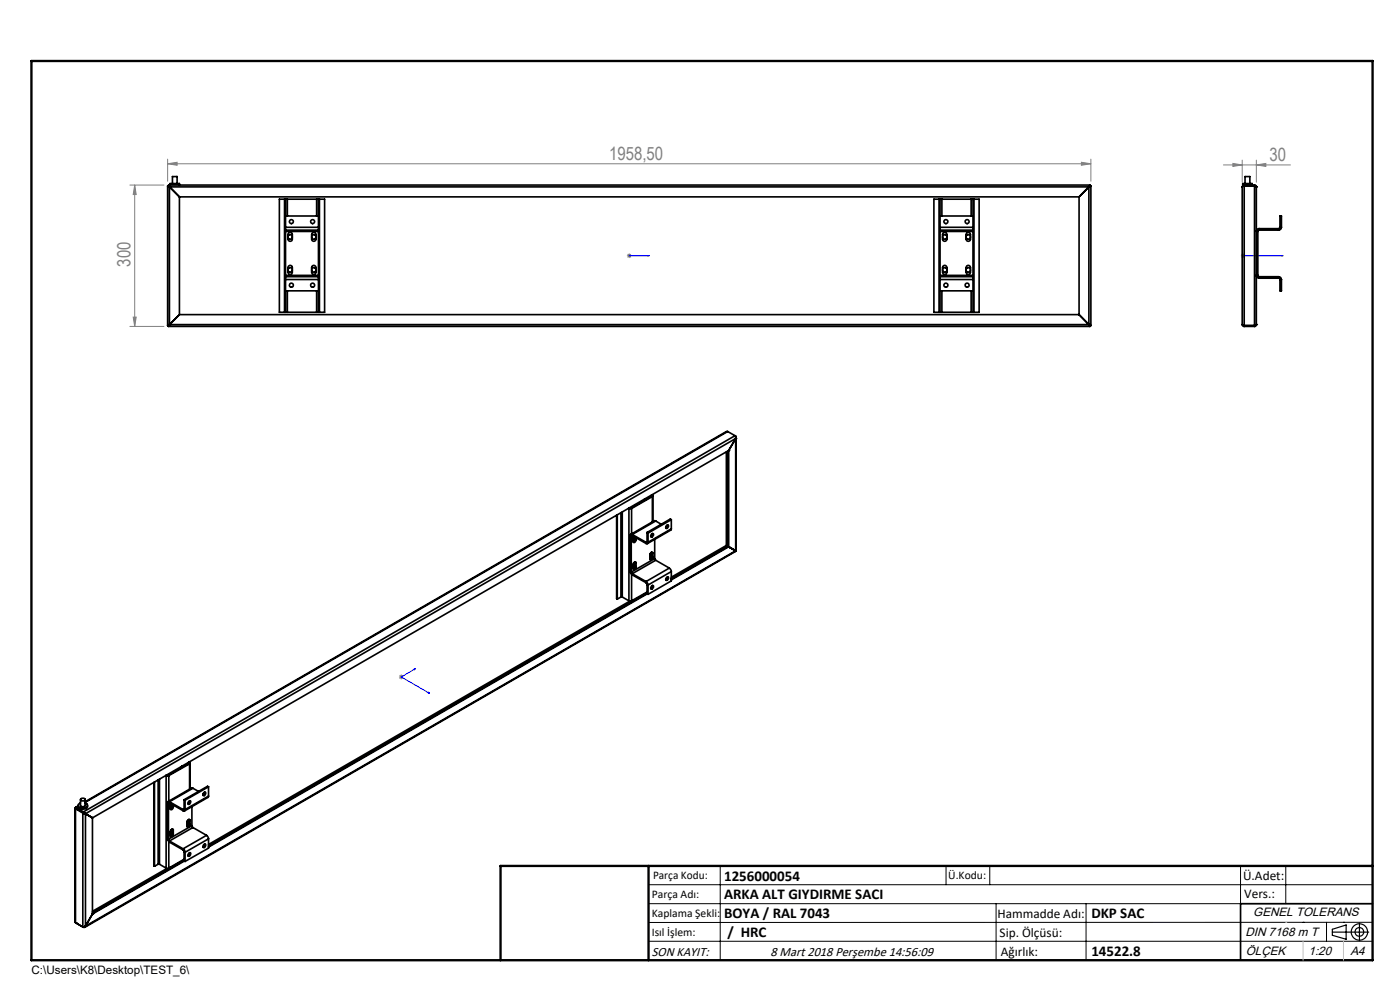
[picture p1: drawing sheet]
<svg xmlns="http://www.w3.org/2000/svg" width="297mm" height="210mm" viewBox="0 0 297 210" stroke-linecap="round" stroke-linejoin="round" font-family="sans-serif">
<g fill="none" stroke="#000" stroke-width=".25">
<path d="M282.6 197.7h7.8M282.6 197.1l3-.9v3l-3-.8zM288.4 195.8v3.8M106.2 203.7h185"/>
<circle cx="288.4" cy="197.7" r="1.74"/>
<circle cx="288.4" cy="197.7" r=".93"/>
</g>
<path d="M133.4 54.2h.2zM133.5 54.2h.1M133.5 54.2h4.2M137.7 54.2h-.4h.4M263.6 54.2h.2zM263.7 54.2h.1M263.7 54.2h8.5M272.2 54.2h-.4h.4M87.7 142l.4-.2-.2 .3zM88.1 141.8l-3 1.8 6 3.5M90.7 146.9l.2-.1 .2 .3z" fill="none" stroke="#00f" stroke-width=".21"/>
<g fill="none" stroke="#808080" stroke-width=".21">
<path d="M27.6 39.3h7.2M28.6 39.3v29.9M28.6 39.3l.3 2h-.6zM35.6 34.7l2-.3v.7zM35.6 33.8v4.6M35.6 34.7h195.8M229.4 34.4l2 .3-2 .4zM231.4 33.8v4.6M259.5 35h14.3M261.5 34.7l2 .3-2 .3zM263.5 34v4.7M266.5 35l2-.3v.6z"/>
<path d="M266.5 34v4.7M133 54.2h1M133.1 53.9l.7 .7M133.5 53.8v.9M133.8 53.9l-.7 .7M263.2 54.2h1M263.4 53.9l.7 .7M263.7 53.8v.9M264.1 53.9l-.7 .7M27.6 69.2h7.2M28.3 67.3h.6l-.3 1.9zM84.6 143.6h1"/>
<path d="M84.8 143.2l.7 .8M85.1 143.1v1M85.5 143.2l-.7 .8"/>
</g>
<g fill="none" stroke="#000" stroke-width=".21">
<path d="M137.6 187.7h153.6M137.6 191.7h153.6M137.6 199.7h153.6M152.8 183.7v20M200.7 183.7v4M210 183.7v4M211.3 191.7v12M230.4 191.7v12M263.2 183.7v20M272.8 183.7v8M276.4 195.6h.1M281.4 195.6v4.1"/>
<path d="M285 195.6h.1M291.2 195.6l-153.6 .1"/>
</g>
<path d="M291.2 191.7h-28v12" fill="none" stroke="#000" stroke-width=".35"/>
<path d="M6.7 12.9h284.5v190.8h-284.5zM137.6 183.7v20M291.2 183.7h-185v20" fill="none" stroke="#000" stroke-width=".5"/>
<path d="M276.4 199.7v4M285 199.7v4" fill="none" stroke="#c0c0c0" stroke-width=".21"/>
<path d="M272.8 195.6h.1" fill="none" stroke="#c0c0c0" stroke-width=".25"/>
<g fill="#00f">
<path d="M137.3 54.2h.4zM133.4 54.2h.2z"/>
<path d="M87.7 142l.2 .1 .2-.3zM90.7 146.9l.4 .2-.2-.3z"/>
<path d="M263.6 54.2h.2zM271.8 54.2h.4z"/>
</g>
<g fill="#808080">
<path d="M35.6 34.7l2-.3v.7zM229.4 34.4l2 .3-2 .4z"/>
<path d="M261.5 34.7l2 .3-2 .3zM266.5 35l2-.3v.6z"/>
<path d="M28.6 39.3l.3 2h-.6zM28.3 67.3h.6l-.3 1.9z"/>
</g>
<g fill="none" stroke="#000" stroke-width=".35">
<path d="M35.6 39.5l.3 .1M35.6 39.5v29.6M35.6 39.5h.2M35.8 39.5l.1 .1M35.8 39.3l.2 .3M35.8 39.5l.2 .1M35.8 39.3h195.4M35.8 39.3v.2M35.9 39.6h.1M35.9 39.6v29.3M35.9 39.6l2.2 2.2M35.9 39.6h195.1"/>
<path d="M36.1 39.3v-.4h2v.4M37.5 37.5h-.9v1.4M37.5 37.5h.1M37.6 37.5v1.4M231 39.6h.1M231 39.6v29.3M231 39.6l-2.1 2.2M231.2 39.5l-.2 .1M231.2 39.3l-.2 .3M231.2 39.5h.2M231.2 39.3v.2M231.4 39.5l-.4 .1"/>
<path d="M231.4 39.5v29.6M263.5 39.6v29.3M263.9 39.5l-.4 .1M263.9 39.5h-.1M263.9 39.3l-.2 .1-.2 .2M263.9 39.3h-.3v-.4h2v.4M263.9 39.5h2.2M263.9 39.3h2.2M263.9 39.3v29.9M264.1 39.5h.1M264.1 38.9v-1.4h1v1.4M265.1 39.5h.1"/>
<path d="M266.1 39.5l.4 .1M266.1 39.5h.1M266.1 39.3l.4 .1v.2M266.1 39.3v29.9M266.5 39.6h.1M266.5 39.6v29.3M38.1 41.8v24.9M38.1 41.8h190.8M60.4 42.3h.2M60.4 42.3h-1.1v23.9h1.1M60.4 42.3v23.9M60.6 42.3h.4"/>
<path d="M60.6 48.2v.6M60.6 58.7v.6M60.6 48.8v.3M60.6 58.4v.3M60.6 48.8h7M60.6 48.2h7M60.6 58.7h7M60.6 59.3h7M60.6 45.8h7M60.6 49.1h7M60.6 58.4h7M60.6 42.3v5.9"/>
<path d="M60.6 49.1v9.3M60.6 59.3v6.9M61 42.3h6.2M61 42.3v3.5M61.1 50.1l.2-.3h.5l.2 .3M61.1 57.1l.2-.3h.5l.2 .3M61.1 57.4l.2 .3h.5l.2-.3M61.1 50.4l.2 .3h.5l.2-.3M61.2 56.5a.46 .46 0 0 1 .5-.2 .46 .46 0 0 1 .3 .5v.9a.46 .46 0 0 1-.4 .5 .46 .46 0 0 1-.5-.5zM61.2 49.5a.46 .46 0 0 1 .5-.2 .46 .46 0 0 1 .3 .4v1.1a.46 .46 0 0 1-.4 .4 .46 .46 0 0 1-.5-.4zM66.1 50.1l.2-.3h.5l.2 .3M66.1 57.1l.2-.3h.5l.2 .3"/>
<path d="M66.1 57.4l.2 .3h.5l.2-.3M66.1 50.4l.2 .3h.5l.2-.3M66.2 49.5a.46 .46 0 0 1 .5-.2 .46 .46 0 0 1 .3 .4v1.1a.46 .46 0 0 1-.4 .4 .46 .46 0 0 1-.5-.4zM66.2 56.5a.46 .46 0 0 1 .5-.2 .46 .46 0 0 1 .3 .5v.9a.46 .46 0 0 1-.4 .5 .46 .46 0 0 1-.5-.5zM67.2 42.3h.4M67.2 42.3v3.5M67.6 42.3h.2M67.6 48.2v.6M67.6 58.7v.6M67.6 48.8v.3M67.6 58.4v.3M67.6 42.3v5.9"/>
<path d="M67.6 49.1v9.3M67.6 59.3v6.9M67.8 42.3h1.1v23.9h-1.1M67.8 42.3v23.9M199.2 42.3h.2M199.2 42.3h-1.1v23.9h1.1M199.2 42.3v23.9M199.4 42.3h.4M199.4 48.2v.6M199.4 58.7v.6M199.4 48.8v.3M199.4 58.4v.3"/>
<path d="M199.4 42.3v5.9M199.4 49.1v9.3M199.4 59.3v6.9M199.4 48.8h7M199.4 48.2h7M199.4 58.7h7M199.4 59.3h7M199.4 45.8h7M199.4 49.1h7M199.4 58.4h7M199.8 42.3h6.2M199.8 42.3v3.5"/>
<path d="M200 50.1l.2-.3h.5l.2 .3M200 50.4l.2 .3h.5l.2-.3M200 57.1l.2-.3h.5l.2 .3M200 57.4l.2 .3h.5l.2-.3M200.1 49.4a.45 .45 0 0 1 .8 .3v1.1a.46 .46 0 0 1-.5 .4 .46 .46 0 0 1-.4-.4v-1.1zM200.1 56.4a.45 .45 0 0 1 .5-.1 .45 .45 0 0 1 .3 .5v.9a.46 .46 0 0 1-.5 .5 .46 .46 0 0 1-.4-.5v-.9zM205 50.1l.1-.3h.6l.2 .3M205 57.1l.1-.3h.6l.2 .3M205 50.4l.1 .3h.6l.2-.3M205 57.4l.1 .3h.6l.2-.3M205.1 56.4a.47 .47 0 0 1 .5-.1 .47 .47 0 0 1 .3 .5v.9a.46 .46 0 0 1-.5 .5 .46 .46 0 0 1-.4-.5zM205.1 49.4a.47 .47 0 0 1 .8 .3v1.1a.46 .46 0 0 1-.5 .4 .46 .46 0 0 1-.4-.4v-1.1z"/>
<path d="M206 42.3h.4M206 42.3v3.5M206.4 42.3h.2M206.4 48.2v.6M206.4 58.7v.6M206.4 48.8v.3M206.4 58.4v.3M206.4 42.3v5.9M206.4 49.1v9.3M206.4 59.3v6.9M206.6 42.3h1.1v23.9h-1.1M206.6 42.3v23.9"/>
<path d="M228.9 41.8v24.9M266.8 58.4l.3 .3M266.8 58.4h-.3a.6 .6 0 0 0 .6 .6M266.8 49.1v9.3M267.1 48.5a.6 .6 0 0 0-.6 .6h.3M267.1 48.8l-.3 .3M267.1 48.8h4.2M267.1 58.7h4.2M267.1 48.5v.3M267.1 58.7v.3M267.1 59h4.2M267.1 48.5h4.2"/>
<path d="M271.3 59l.2 .3M271.3 58.7a.6 .6 0 0 1 .6 .6M271.3 48.5v.3M271.3 58.7v.3M271.5 48.2l-.2 .3M271.5 48.2h.4M271.5 59.3h.4M271.5 59.3v2.4h.4v-2.4M271.5 48.2v-2.4h.4v2.4M271.9 48.2a.6 .6 0 0 1-.6 .6M35.6 69.1h.2M35.8 69.1v.1"/>
<path d="M35.8 69.2h195.4M35.9 68.9l-.3 .2M35.9 68.9l-.1 .2M35.9 68.9h.1M35.9 68.9h195.1M36 68.9l-.2 .3M36 68.9l-.2 .2M38.1 66.7l-2.2 2.2M38.1 66.7h190.8M60.4 66.2h.2M60.6 66.2h.4M60.6 61.7h7"/>
<path d="M61 66.2h6.2M61 61.7v4.5M67.2 66.2h.4M67.2 61.7v4.5M67.6 66.2h.2M199.2 66.2h.2M199.4 66.2h.4M199.4 61.7h7M199.8 66.2h6.2M199.8 61.7v4.5M206 66.2h.4M206 61.7v4.5"/>
<path d="M206.4 66.2h.2M228.9 66.7l2.1 2.2M231 68.9l.4 .2M231 68.9l.2 .2M231 68.9l.2 .3M231 68.9h.1M231.2 69.1h.2M231.2 69.1v.1M263.5 68.9l.4 .2M263.5 68.9l.2 .3h.2M263.8 69l.1 .1M263.9 69.1h2.2"/>
<path d="M263.9 69.2h2.2M266.2 69l-.1 .1M266.5 68.9l-.4 .2M266.5 68.9l-.1 .3h-.3M266.5 68.9h.1M154.1 91.5l-136 78.6M154.1 95.9v19.8M154.4 91.5l-.3 .1M154.4 91.5l1.5 .9M154.4 91.5l-136.3 78.7M154.4 95.7v20.2M154.6 95.6h.1"/>
<path d="M154.6 95.6l-135 77.9M154.6 95.6v20.4M155.9 92.4l.2 .6M155.9 92.4l-138.2 79.8M155.9 92.4l.2 .1M156.1 93h.1M156.1 92.5v.5M156.1 93l-138 79.6M156.1 93l-1.5 2.6M156.1 93v23.8M156.1 92.5l-.1 .1M156.2 92.8l-.1 24"/>
<path d="M130.8 109.3v17.7l.2 .1M131 109.2v17.9M131.7 108.8v17.8M132 108.6v18M133.3 107.8l.1 .1M133.4 107.9h.6M133.4 107.9v19.6M133.5 107.7l.1 .1M133.6 107.8h.2M133.6 107.8l-.2 .1M133.7 113.6l.2 .1M133.7 113.6v7.6"/>
<path d="M133.8 107.8l.2 .1M133.9 113.7v7.6M134 107.9v5.3M134.1 113.4a.26 .26 0 0 0-.3-.1 .26 .26 0 0 0-.1 .3M134.1 113.6l-.2 .1M134.1 113.6l3 1.7M134.1 113.4v.2M134.1 113.4l3 1.6M134.4 113.8l-.1 1.1a.27 .27 0 0 0 .3 .2 .27 .27 0 0 0 .2-.3l.1-.3M134.4 119.5l.2-.1 .1 .2M134.5 114.3l.1 .1M134.5 114.3l-.2 .1"/>
<path d="M134.5 119.4l.2 .2M134.6 114.4l-.3 .2M134.6 113.9l-.1 .4M134.7 119.6l-.2 .4M134.7 114.4l-.4 .6M134.7 119.2v.1M134.7 114.1l-.1 .3M134.7 119.8l-.1 .3M134.7 114.4l.2 .1M134.7 114v.4M134.7 119.3v.8M134.7 119.3l.2 .1"/>
<path d="M134.9 119.4v-.1a.41 .41 0 0 0-.5 0 .41 .41 0 0 0-.1 .5v.8a.27 .27 0 0 0 .3 .2 .27 .27 0 0 0 .2-.3l.1-.3M134.9 114.1v.4M134.9 119.4v.8M136.7 105.9v.2M136.8 105.8v.3M137.1 115v.3M137.3 114.9l-.2 .1M137.3 113v1.9M137.3 113l.2 .1M137.3 114.9l.2 .1M137.5 115a.26 .26 0 0 1-.1 .3 .26 .26 0 0 1-.3 0M137.5 113.1v1.9"/>
<path d="M137.9 117.5l.2-.1 .2 .1M138 118l.1 .1M138 118l-.1 .1M138.1 117.4l.1 .1M138.1 118.1l-.2 .1M138.2 105l.1 .1M138.2 117.5l.1 .1M138.2 117.5l-.2 .5M138.3 105.1v.2M138.3 117.1v.1M138.3 105.3l-4.5 2.5M138.3 105.3h.1"/>
<path d="M138.3 113.2a.24 .24 0 0 1 .3 .1 .24 .24 0 0 1 0 .3l-.1 .1a.23 .23 0 0 1-.3 .3 .23 .23 0 0 1-.2-.3zM138.3 118l-.1 .4-.3 .2M138.3 117.7l-.2 .4M138.3 117.2l.2 .2M138.3 118l.2 .2M138.3 117.2v.8M138.3 105h.1M138.4 105v.3M138.4 105.3l-4.4 2.6M138.4 105l-.1 .1M138.4 105.3v5.4M138.4 113.2l-.1 .4-.3 .2"/>
<path d="M138.5 117.4a.27 .27 0 0 0-.3-.3 .27 .27 0 0 0-.2 .3l-.1 1.2a.41 .41 0 0 0 .5 0 .41 .41 0 0 0 .1-.4M138.5 105.2v5.5M138.5 117.4v.8M138.9 118.5l.2 .3M138.9 118.5l-5 2.8M138.9 114.4v4.1M139.1 110.5h-.3l-5 2.8M139.1 110.5l-5 2.9M139.1 110.5l1.2 .7M139.1 118.8l-5 2.9M139.1 118.8l2.9 1.7M141.3 111.8l.1 .1"/>
<path d="M141.4 111.5a.25 .25 0 0 1 .4-.1 .25 .25 0 0 1-.1 .4l-.3 .3a.34 .34 0 0 1-.2-.3 .34 .34 0 0 1 .2-.3zM141.6 111.3l-.1 .4-.2 .3M142.4 112.2l-.1 .2-5 2.9M142.4 112.2l-4.9 2.8M142.4 110.2l-4.9 2.9M142.4 110.2v2M142.4 110.2l-.2-.1-4.9 2.9M154.1 115.7l.3 .2M154.1 115.7l-11.7 6.7M154.4 115.9l.2 .1M154.4 115.9l1.5 .9M154.4 115.9l-12 6.9"/>
<path d="M154.4 115.9l1.7 .9M154.6 116l-12.2 7M155.9 116.8h.1M155.9 116.8h.2M156.1 116.8v.2l-138.1 79.7M156.1 116.8l-138 79.7M131.7 126.6h.3M131.7 126.6l-.7 .5M132 126.6l1.4 .9M133.4 127.5h.6M133.6 127.5l-89.4 51.6M133.7 121.2l.4 .7"/>
<path d="M133.7 121.2l.2 .1M133.9 121.3l.2 .4M134 121.8v5.7M134.1 121.7v.2M134.1 121.7l3 1.7M134.1 121.9l3 1.7M134.5 120l.1 .1M134.5 120l-.2 .1M134.6 120.1l-.3 .2M134.7 120.1l-.4 .6M134.7 120.1l.2 .1M137.1 123.4l.4 .7"/>
<path d="M137.1 123.6l.2 .4M137.1 123.4v.2M137.3 125.8l-93.1 53.7M137.3 125.6l-3.3 1.9M137.3 124v1.9l.2 .2M137.3 124l.2 .1M137.3 125.8l-93.1 53.6M137.3 126l-93.1 53.7M137.5 124.1v2M138.3 124.3l.1-.1a.4 .4 0 0 1 .2 .5 .4 .4 0 0 1-.5 .2l-.1-.2zM138.4 124.2v.3M138.4 124.2v.3l-.4 .3"/>
<path d="M141.4 122.5l.2-.1a.4 .4 0 0 1 .2 .5 .4 .4 0 0 1-.5 .2zM141.6 122.4l-.1 .4-.2 .2M142 120.5l.4 .7M142 120.5l-4.9 2.9M142.4 121.2v2l-4.9 2.9M142.4 121.2l-4.9 2.9M15.9 171.5l.1 24.2M16 171.4v.1M16 171.5l1.6 1M16 171.5v24.2M16 171.4l.2 .1M16.1 171.5h.1"/>
<path d="M16.2 171.3l-.2 .1M16.2 171.5h.1M16.2 171.5h-.2M16.2 171.5l1.5 .9M16.2 171.3l1.5 .9M16.2 171.3v.2M16.6 170.8a1.05 1.05 0 0 0 .7 .9 1.05 1.05 0 0 0 1.1-.3l.2-.6M16.6 170.9l-.6 .4M16.6 171.1l-.4 .2M17.1 169.6v1.2a.57 .57 0 0 0 1 0v-1.2M17.1 170.3a.54 .54 0 0 0-.5 .6 .54 .54 0 0 0 .7 .5 .92 .92 0 0 0 1.3-.7l-.5-.4M17.1 169.4h.2a.41 .41 0 0 1 .5-.1 .41 .41 0 0 1 .2 .5 .46 .46 0 0 1-.6 .1 .46 .46 0 0 1-.3-.5z"/>
<path d="M17.6 172.5l.5 .1M17.6 172.5v24.1M17.7 172.4l.3 .1M17.7 172.2l.4 .4M17.7 172.4l-.1 .1M17.7 172.2v.2M18 172.5l.1 .1M18 172.5l1.6 1M18.1 172.6v23.9M18.1 172.6l1.5 .9M19.6 173.5v20.4M32.6 166v17.7l.2 .1"/>
<path d="M32.8 165.9v17.9M33.5 165.4v17.9M33.8 165.3v18M35.2 164.5h.1M35.2 164.5h.6M35.2 164.5v19.6M35.3 164.4l.1 .1M35.4 164.5h.3M35.4 164.5h-.2M35.5 177.9l.4 .7M35.5 170.3v7.6M35.5 170.3l.2 .1"/>
<path d="M35.5 177.9l.2 .1M35.7 164.5h.1M35.7 178l.2 .4M35.7 170.4v7.6M35.8 164.5v5.4M35.8 178.5v5.6M35.9 170.3l-.2 .1M35.9 170.1a.26 .26 0 0 0-.3-.1 .26 .26 0 0 0-.1 .3M35.9 170.1v.2M35.9 178.4v.2M35.9 170.1l2.9 1.6M35.9 170.3l2.9 1.7"/>
<path d="M35.9 178.4l2.9 1.6M35.9 178.6l2.9 1.7M36.2 170.5l-.1 1a.31 .31 0 0 0 .4 .3 .31 .31 0 0 0 .2-.4l.1-.2M36.2 176.2l.2-.1 .1 .1M36.2 170.5h.1M36.3 171l.1 .1M36.3 171l-.2 .1M36.3 176.7l.1 .1M36.3 176.7l-.2 .1M36.4 176.1l.1 .1M36.4 176.8l-.3 .2M36.4 171.1l-.3 .2"/>
<path d="M36.4 170.6l-.1 .4M36.5 176.2v.1M36.5 176.2l-.2 .5M36.5 171.1l-.3 .6M36.5 176.8l-.3 .6M36.5 176.5l-.1 .3M36.5 170.7l-.1 .4M36.5 171.1l.3 .1M36.5 170.6v.5M36.5 175.9v.9M36.5 176l.3 .1M36.5 176.8l.3 .1"/>
<path d="M36.8 176.1a.27 .27 0 0 0-.3-.3 .27 .27 0 0 0-.3 .3l-.1 1.2a.31 .31 0 0 0 .4 .2 .31 .31 0 0 0 .2-.4l.1-.2M36.8 170.8v.4M36.8 176.1v.8M38.5 162.6v.2M38.6 162.5v.2M38.8 171.7v.3M39.1 171.6l-.3 .1M39.1 169.6l.2 .1M39.1 171.6l.2 .1M39.1 169.6v2M39.3 171.7a.25 .25 0 0 1-.2 .3 .25 .25 0 0 1-.3 0M39.3 169.7v2"/>
<path d="M39.7 174.2l.3-.2 .1 .2M39.8 174.7l.2 .1M39.8 174.7l-.1 .1M39.9 174.1l.1 .1M40 174.8l-.3 .1M40 161.7l.1 .1M40 174.2l.1 .1M40 174.2l-.2 .5M40.1 161.8v.1M40.1 161.9l-4.4 2.6M40.1 161.9l.1 .1M40.1 173.8v.1"/>
<path d="M40.1 169.9a.27 .27 0 0 1 .4 .1 .27 .27 0 0 1-.2 .4 .27 .27 0 0 1-.4 .2 .27 .27 0 0 1 .1-.5zM40.1 174.7l-.4 .6M40.1 174.4l-.1 .4M40.1 173.9l.2 .1M40.1 174.7l.2 .2M40.1 173.9v.8M40.1 161.6l.1 .1M40.2 161.7v.3M40.2 162l-4.4 2.5M40.2 161.7l-.1 .1M40.2 162v5.4M40.3 169.9l-.1 .2-.3 .4"/>
<path d="M40.3 174a.35 .35 0 0 0-.4-.1 .35 .35 0 0 0-.2 .4v.9a.25 .25 0 0 0 .3 .2 .25 .25 0 0 0 .2-.2l.1-.3M40.3 161.8v5.5M40.3 174v.9M40.7 175.1l.2 .4M40.7 171.1v4M40.7 175.1l-5 2.9M40.9 167.2h-.3l-4.9 2.8M40.9 167.2l-5 2.9M40.9 167.2l1.2 .7M40.9 175.5l-5 2.9M40.9 175.5l2.9 1.7M43.1 168.4l.2 .1"/>
<path d="M43.3 168.1a.24 .24 0 0 1 .3 0 .24 .24 0 0 1 0 .4l-.2 .2a.27 .27 0 0 1-.4 0 .27 .27 0 0 1 .1-.4zM43.3 179.1a.24 .24 0 0 1 .3 0 .24 .24 0 0 1 0 .4 .29 .29 0 0 1-.4 .3 .29 .29 0 0 1-.1-.5zM43.4 168v.4l-.3 .3M43.4 179v.4l-.3 .3M43.8 177.2l.4 .7M43.8 177.2l-5 2.8M44.2 168.9v.2l-5 2.9M44.2 166.9l-4.9 2.8M44.2 166.9v2M44.2 177.9v2l-4.9 2.8M44.2 168.9l-4.9 2.8M44.2 166.9l-.2-.1-4.9 2.8"/>
<path d="M44.2 177.9l-4.9 2.9M16 195.7l1.6 .9M16.2 195.8h.1M16.2 195.8l1.5 .9M17.7 196.6v.1M18.1 196.5l-.5 .1M18.1 196.5h.1M18.1 196.5l-.1 .2h-.3M19.6 193.9h.1M19.6 193.9l-1.5 2.6M33.5 183.3h.3M33.5 183.3l-.7 .5"/>
<path d="M33.8 183.3l1.4 .8M35.2 184.1h.6M35.4 184.2l-15.8 9.1M38.8 180.3l.3 .3M38.8 180l.4 .4 .1 .4M38.8 180v.3M39.1 182.4l-19.5 11.2M39.1 182.5l-19.5 11.2M39.1 182.3l-3.3 1.8M39.1 180.6v2l.2 .1M39.1 180.6l.2 .2M39.1 182.7l-19.5 11.2"/>
<path d="M39.3 180.8v1.9M40.1 180.9a.26 .26 0 0 1 .4 .1 .26 .26 0 0 1-.1 .4 .29 .29 0 0 1-.4 .2 .29 .29 0 0 1 0-.5zM40.2 180.9v.3M40.3 180.9l-.2 .4-.2 .2"/>
<circle cx="61.8" cy="47" r=".43"/>
<circle cx="66.3" cy="47" r=".43"/>
<circle cx="200.7" cy="47" r=".43"/>
<circle cx="205.2" cy="47" r=".43"/>
<circle cx="61.8" cy="60.5" r=".43"/>
<circle cx="66.3" cy="60.5" r=".43"/>
<circle cx="200.7" cy="60.5" r=".43"/>
<circle cx="205.2" cy="60.5" r=".43"/>
</g>
<g font-size="3.9" fill="#808080">
<text x="129.2" y="33.9">1958,50</text>
<text x="269.3" y="34.1">30</text>
<text x="27.7" y="56.6" transform="rotate(-90 27.7 56.6)">300</text>
</g>
<g font-size="3.2">
<text x="153.6" y="190.8">ARKA ALT GIYDIRME SACI</text>
<text x="153.6" y="186.8">1256000054</text>
<text x="153.6" y="194.8">BOYA / RAL 7043</text>
<text x="231.5" y="194.8">DKP SAC</text>
<text x="154.3" y="198.8">/ HRC</text>
<text x="231.5" y="202.8">14522.8</text>
</g>
<g font-size="2.8">
<text x="263.7" y="186.7">Ü.Adet:</text>
<text x="263.9" y="190.5">Vers.:</text>
<text x="211.6" y="194.8">Hammadde Adı:</text>
<text x="138.3" y="202.8">SON KAYIT:</text>
<text x="163.4" y="202.8">8 Mart 2018 Perşembe 14:56:09</text>
<text x="212.1" y="198.7">Sip. Ölçüsü:</text>
<text x="212.3" y="202.7">Ağırlık:</text>
</g>
<g font-size="2.6">
<text x="265.9" y="194.4">GENEL TOLERANS</text>
<text x="264.2" y="198.5">DIN 7168 m T</text>
<text x="264.3" y="202.6">ÖLÇEK</text>
<text x="277.6" y="202.6">1:20</text>
<text x="286.5" y="202.6">A4</text>
</g>
<g font-size="2.5">
<text x="138.3" y="190.5">Parça Adı:</text>
<text x="138.5" y="186.5">Parça Kodu:</text>
<text x="201.2" y="186.5">Ü.Kodu:</text>
<text x="138.3" y="194.5">Kaplama Şekli:</text>
<text x="138.3" y="198.6">Isıl İşlem:</text>
<text x="6.7" y="206.7">C:\Users\K8\Desktop\TEST_6\</text>
</g>
</svg>
